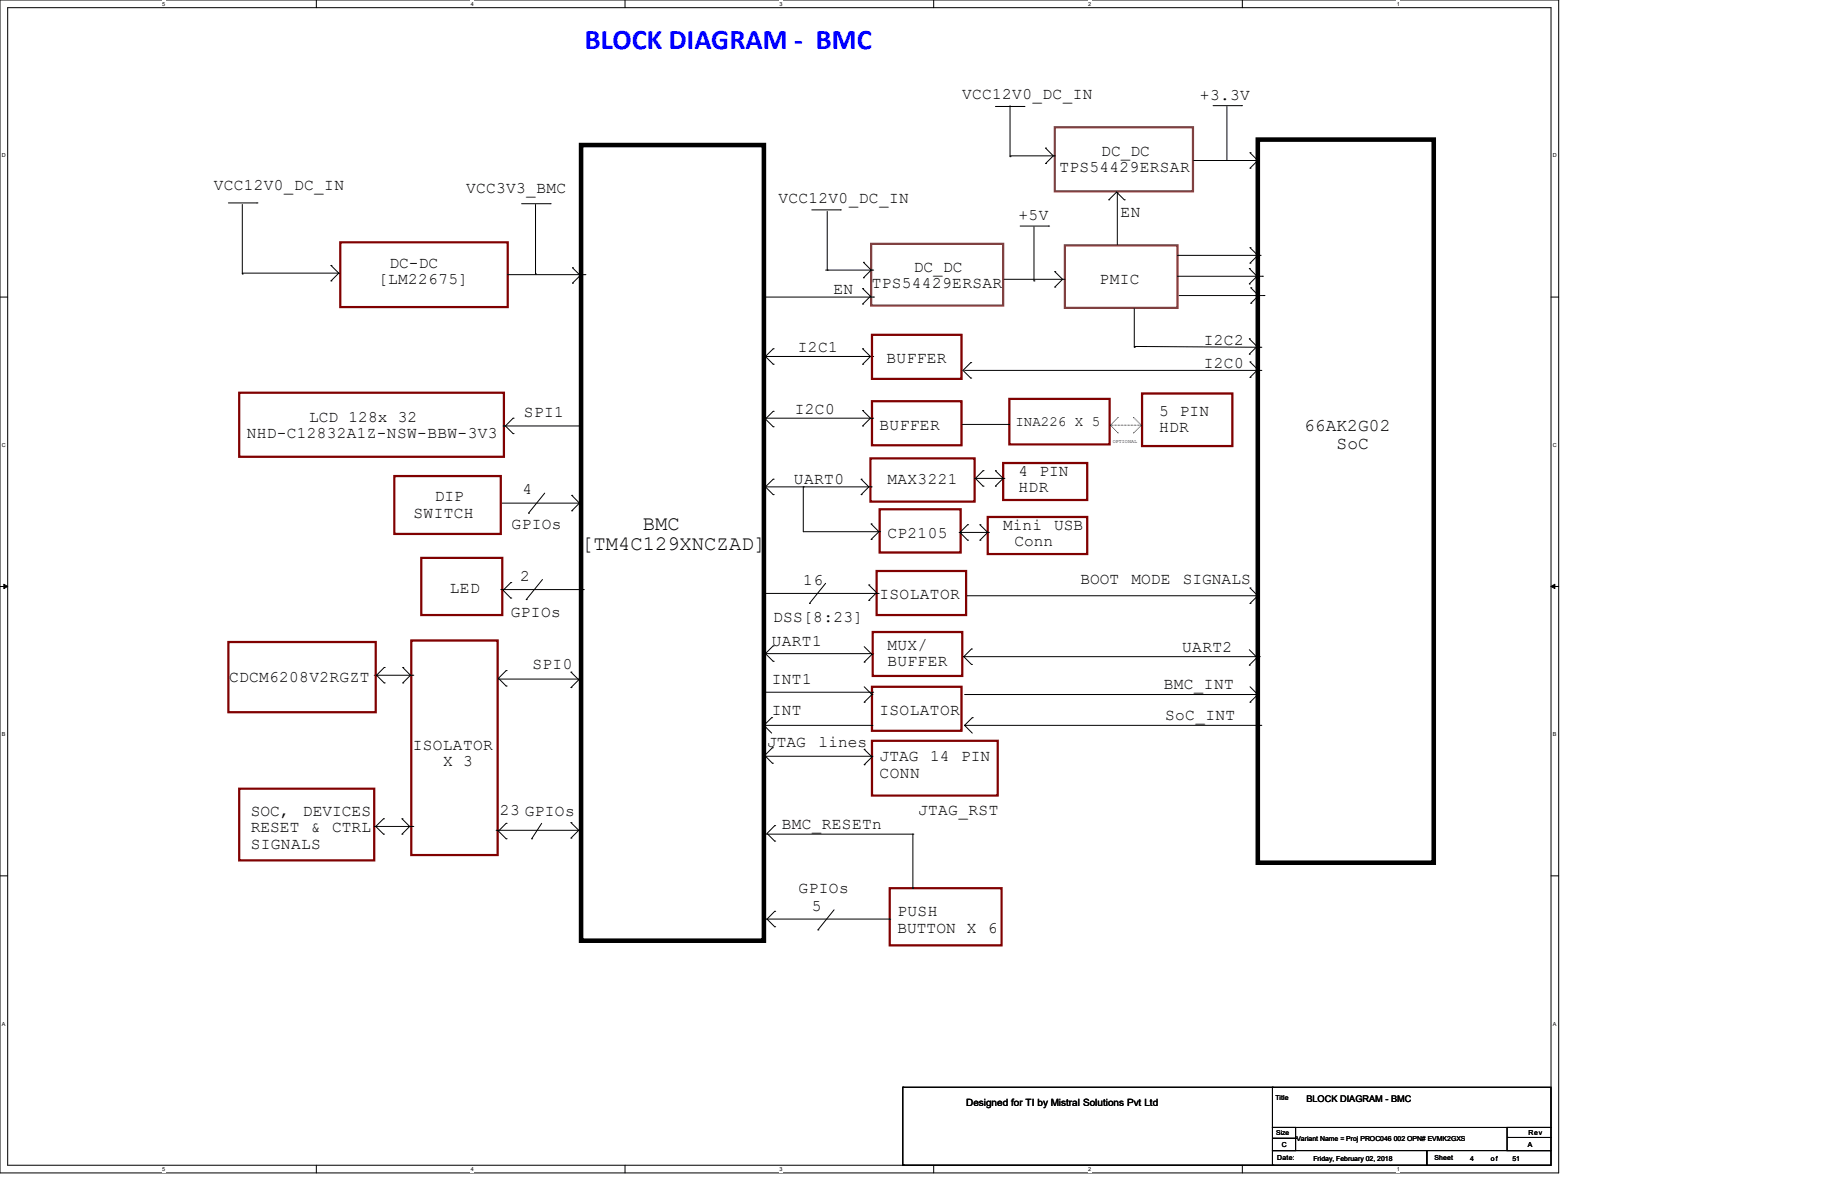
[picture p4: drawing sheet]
<svg xmlns="http://www.w3.org/2000/svg" width="432mm" height="279mm" viewBox="0 0 432 279" stroke-linecap="round" stroke-linejoin="round" font-family="sans-serif">
<path d="M0 0h369.4v278h-369.4zM1.8 1.8h365.8v274.3h-365.8z" fill="none" stroke="#000" stroke-width=".24"/>
<g fill="#fff">
<path d="M38.4 .2h.7v1.5h-.7z"/>
<path d="M38.4 276.3h.7v1.5h-.7z"/>
</g>
<path d="M75 0v1.8M75 276.1v1.9" fill="none" stroke="#000" stroke-width=".24"/>
<g fill="#fff">
<path d="M111.5 .2h.8v1.5h-.8z"/>
<path d="M111.5 276.3h.8v1.5h-.8z"/>
</g>
<path d="M148.1 0v1.8M148.1 276.1v1.9" fill="none" stroke="#000" stroke-width=".24"/>
<g fill="#fff">
<path d="M184.7 .2h.7v1.5h-.7z"/>
<path d="M184.7 276.3h.7v1.5h-.7z"/>
</g>
<path d="M221.3 0v1.8M221.3 276.1v1.9" fill="none" stroke="#000" stroke-width=".24"/>
<g fill="#fff">
<path d="M257.9 .2h.7v1.5h-.7z"/>
<path d="M257.9 276.3h.7v1.5h-.7z"/>
</g>
<path d="M294.4 0v1.8M294.4 276.1v1.9" fill="none" stroke="#000" stroke-width=".24"/>
<g fill="#fff">
<path d="M331 .2h.7v1.5h-.7z"/>
<path d="M331 276.3h.7v1.5h-.7z"/>
<path d="M.5 36.1h.9v1.5h-.9z"/>
<path d="M368 36.1h1v1.5h-1z"/>
<path d="M.5 104.7h.9v1.5h-.9z"/>
<path d="M368 104.7h1v1.5h-1z"/>
</g>
<path d="M0 70.4h1.8M367.6 70.4h1.8" fill="none" stroke="#000" stroke-width=".24"/>
<g fill="#fff">
<path d="M.5 173.3h.8v1.4h-.8z"/>
<path d="M368 173.3h.9v1.4h-.9z"/>
</g>
<path d="M0 139h1.8M.9 138.5l.9 .5-.9 .5zM367.6 139l.9-.5v1zM367.6 139h1.8" fill="none" stroke="#000" stroke-width=".24"/>
<path d="M.9 138.5l.9 .5-.9 .5zM367.6 139l.9-.5v1z" fill="#000"/>
<g fill="#fff">
<path d="M.5 241.9h.8v1.4h-.8z"/>
<path d="M368 241.9h.9v1.4h-.9z"/>
</g>
<g fill="none" stroke="#000" stroke-width=".24">
<path d="M235.9 25.2h6.8M239.4 37.1h.1M239.4 36.9h10.4M239.4 25v12.1M242.7 25.2h.1M247.8 38.8h.1M247.8 35.1h.1M247.8 35.1l1.8 1.8-1.8 1.9M249.8 36.9h.1M282.9 38h15.2M287.5 25h6.7M290.8 38h.1"/>
<path d="M290.8 25.2v12.8M294.2 25h.1M296.2 39.9h.1M296.2 36.2h.1M296.2 36.2l1.9 1.8M298.1 38h.1M298.1 38l-1.9 1.9M54.1 48.1h6.8M57.4 48.5v16.4M60.9 48.1h.1M123.6 48.3h6.8M126.9 48.5v16.4"/>
<path d="M130.4 48.3h.1M192.4 49.7h6.8M196 50.1v13.9M199.2 49.7h.1M241.8 53.6h6.7M245 53.8v12.8M248.5 53.6h.1M262.8 47.3h.1M262.8 47.3l1.8-1.8 1.8 1.8M264.8 45.7h.1M264.8 45.7v12.3M266.4 47.3h.1"/>
<path d="M296.2 58.7h.1M296.2 58.7l1.9 1.8-1.9 1.9M57.4 64.9h.1M57.4 64.7h22.9M78.4 62.9h.1M78.4 66.6h.1M78.4 62.9l1.9 1.8M80.3 64.7h.1M80.3 64.7l-1.9 1.9M120.3 65.1h18.3M126.9 64.9h.1M135.7 63.5h.1"/>
<path d="M135.7 67.1h.1M135.7 63.5l1.8 1.8-1.8 1.8M138.6 65.1h.1M181.2 70.4h25.8M195.7 64h11.1M196 64h.1M204.4 72.1h.1M204.4 68.4h.1M204.4 68.4l1.9 1.8-1.9 1.9M204.6 65.8h.1M204.6 62.2h.1M204.6 62.2l1.9 1.8-1.9 1.8"/>
<path d="M206.8 64h.1M207 70.4h.1M237.9 66.2h14.3M245 66.6h.1M250 68h.1M250 64.4h.1M250 64.4l1.8 1.8-1.8 1.8M252.2 66.2h.1M268.8 73.2v9.1M279.1 60.5h19.5M279.1 65.5h20.1M279.4 70h20.2"/>
<path d="M296.1 67.3h.1M296.1 63.6h.1M296.1 63.6l1.8 1.9-1.8 1.8M296.2 62.4h.1M296.4 71.9h.1M296.4 68.2h.1M296.4 68.2l1.9 1.8-1.9 1.9M298.6 60.5h.1M299.2 65.5h.1M299.6 70h.1M121.6 99.1h.1M121.6 99.1l-1.8 1.8 1.8 1.9"/>
<path d="M181 84.5h25.8M181 99.1h25.8M183.2 82.7h.1M183.2 86.3h.1M183.2 97.5h.1M183.2 82.7l-1.8 1.8 1.8 1.8M183.2 97.5l-1.8 1.8 1.8 1.8M204.4 86.3h.1M204.4 82.7h.1M204.4 97.3h.1M204.4 82.7l1.9 1.8-1.9 1.8M204.4 97.3l1.9 1.8-1.9 1.8"/>
<path d="M206.8 84.5h.1M206.8 99.1h.1M228.6 87.8h70.2M230.1 85.9h.1M230.1 89.6h.1M230.1 85.9l-1.9 1.9 1.9 1.8M268.8 82.3h.1M268.8 82.1l30 .2M296.1 83.9h.1M296.1 80.3h.1M296.1 80.3l1.8 1.8-1.8 1.8M296.2 89.4h.1"/>
<path d="M296.2 85.8h.1M296.2 85.8l1.9 1.8-1.9 1.8M298.8 87.8h.1M298.8 82.3h.1M119 119.2h18.3M119.2 100.9h18.3M121.6 102.8h.1M129.1 116.9l-3.8 4.7M135.5 117.4h.1M135.5 117.4l1.8 1.8M137.3 119.2h.1M137.3 119.2l-1.8 1.9"/>
<path d="M137.5 100.9h.1M180.7 115.4h25.8M183.2 101.1h.1M183.2 113.6h.1M183.2 117.2h.1M183.2 113.6l-1.8 1.8 1.8 1.8M190.4 115.4h.1M190.4 115.4v10.6h18.1M204.1 117.2h.1M204.1 113.6h.1M204.1 113.6l1.8 1.8-1.8 1.8M204.4 100.9h.1"/>
<path d="M206.5 115.4h.1M228 100.6h11M231 113.4h6.9M233 111.5h.1M233 115.2h.1M233 111.5l-1.8 1.9 1.8 1.8M235.9 111.5h.1M235.9 115.2h.1M235.9 111.5l1.8 1.9-1.8 1.8M237.9 113.4h.1M239 100.6h.1M118.7 139.7h19.5"/>
<path d="M121.1 138.1h.1M121.1 138.1l-1.9 1.8 1.9 1.8M125.3 121.6h.1M128.6 137.3l-3.9 4.8M135.5 121.1h.1M138.2 139.7h.1M195.7 138.2l-3.9 4.8M205.9 138.6h.1M205.9 138.6l1.9 1.8-1.9 1.9M206.5 127.8h.1M206.5 124.2h.1M206.5 124.2l1.8 1.8-1.8 1.8"/>
<path d="M208.5 126h.1M227.3 126.2h7M229.3 128h.1M229.3 124.4h.1M229.3 124.4l-1.8 1.8 1.8 1.8M232.2 128h.1M232.2 124.4h.1M232.2 124.4l1.9 1.8-1.9 1.8M234.3 126.2h.1M296.2 139.3h.1M296.2 139.3l1.9 1.9-1.9 1.8M91.1 158.2h.1"/>
<path d="M91.1 158.2l-1.9 1.8 1.9 1.8M95.5 158.2h.1M95.5 158.2l1.8 1.8-1.8 1.8M120 158.9h.1M120 158.9l-1.9 1.8 1.9 1.9M121.1 141.7h.1M124.7 142.1h.1M135.3 159.3h.1M135.3 159.3l1.9 1.8-1.9 1.8M180.9 140.6h27.2M181 154.9h25.8M183.2 153.1h.1"/>
<path d="M183.2 156.7h.1M183.2 153.1l-1.8 1.8 1.8 1.8M191.8 143h.1M204.8 156.9h.1M204.8 153.2l1.9 1.9M205.9 142.3h.1M206.7 155.1h.1M206.7 155.1l-1.9 1.8M206.8 154.9h.1M208.1 140.6h.1M228.2 155.6h70.3M229.2 141.2h69.1"/>
<path d="M230.2 157.5h.1M230.2 153.8h.1M230.2 153.8l-1.8 1.8 1.8 1.9M296.1 157.6h.1M296.1 154l1.8 1.8M296.2 143h.1M297.9 155.8h.1M297.9 155.8l-1.8 1.8M298.3 141.2h.1M298.5 155.6h.1M88.7 160h9.1M91.1 161.8h.1"/>
<path d="M95.5 161.8h.1M97.8 160h.1M117.9 160.9h19.3M120 162.6h.1M135.3 162.9h.1M137.2 160.9h.1M180.9 171.9h25.8M181 171.9h.1M181 179.2h25.7M181 171.9l1.9 1.8M181 164h25.8M182.9 170.1h.1"/>
<path d="M182.9 170.1l-1.9 1.8M183 177.2h.1M183 177.2l-1.8 1.8 1.8 1.9M204.8 166.4h.1M204.8 177.6h.1M204.8 162.8l1.9 1.8M204.8 177.6l1.9 1.8-1.9 1.8M206.7 179.2h.1M206.7 171.9h.1M206.7 164.6h.1M206.7 164.6l-1.9 1.8M206.8 164h.1"/>
<path d="M228.6 171.9h.1M228.6 164.6h69.5M228.6 171.9h70.2M228.6 171.9l1.8 1.8M230.4 170.1h.1M230.4 170.1l-1.8 1.8M296.2 166.4h.1M296.2 162.8l1.9 1.8M298.1 164.6h.1M298.1 164.6l-1.9 1.8M298.8 171.9h.1M88.7 195.9h9.1"/>
<path d="M90.9 197.7h.1M90.9 194h.1M90.9 194l-1.9 1.9 1.9 1.8M95.3 194h.1M95.3 197.7h.1M95.3 194l1.8 1.9-1.8 1.8M97.8 195.9h.1M117.6 196.8h20.1M120 198.8h.1M120 195.1h.1M120 195.1l-1.9 1.9 1.9 1.8M126 198.8h.1"/>
<path d="M128.4 195.1l-2.4 3.7M135.3 198.6h.1M135.3 194.9h.1M135.3 194.9l1.9 1.9-1.9 1.8M137.7 196.8h.1M181.4 197.7h34.9M183 180.9h.1M183.6 195.7h.1M183.6 199.3h.1M183.6 195.7l-1.8 1.8 1.8 1.8M204.8 181.2h.1M216.3 197.7h.1"/>
<path d="M216.3 197.7v12.8M0 207.6h1.8M181.6 217.8h29.3M183.6 216h.1M183.6 219.6h.1M183.6 216l-1.8 1.8 1.8 1.8M197.7 215.6l-3.9 4.8M210.9 217.8h.1M216.3 210.5h.1M367.6 207.6h1.8M193.8 220.4h.1M214 257.7h.1"/>
<path d="M214 257.7h87.8M214 257.7v18.4M301.6 257.7h66v9.5h-66zM214 276.1h.1M214.1 276.1h.1M214.1 276.1h87.8M301.6 267.2h5.4v5.5h-5.4zM301.6 272.7h36.5v3.4h-36.5zM301.6 269.7h5.4M307 269.7h.1M338.1 272.7h29.5v3.4h-29.5zM357.2 267.2h10.4v5.5h-10.4z"/>
<path d="M357.3 269.6h.1M357.3 269.6h10.3"/>
</g>
<path d="M137.7 34.4h43.3v188.5h-43.3zM298.1 33.1h41.7v171.3h-41.7z" fill="none" stroke="#000" stroke-width="1.1"/>
<g fill="none" stroke="#800000" stroke-width=".53">
<path d="M80.6 57.4h39.7v15.4h-39.7zM206.7 79.4h21.2v10.4h-21.2zM56.7 93.1h62.7v15.1h-62.7zM206.7 95.1h21.2v10.4h-21.2zM239.2 94.5h23.8v10.8h-23.8zM270.7 93.3h21.4v12.4h-21.4zM93.5 112.8h25.2v13.7h-25.2zM206.3 108.6h24.7v10.3h-24.7zM237.7 109.7h20v8.8h-20zM99.8 132.2h19.2v13.6h-19.2zM207.8 135.3h21.2v10.5h-21.2zM208.5 120.7h19.2v10.2h-19.2z"/>
<path d="M234.1 122.5h23.6v8.8h-23.6zM54.1 152.1h34.9v16.7h-34.9zM97.5 151.8h20.4v50.8h-20.4zM206.8 149.8h21.2v10.4h-21.2zM206.7 175.6h29.8v12.9h-29.8zM206.7 162.8h21.2v10.4h-21.2zM56.7 186.9h32v17h-32zM210.9 210.5h26.5v13.5h-26.5z"/>
</g>
<path d="M250 30.2h32.7v15.1h-32.7zM206.5 57.8h31.2v14.6h-31.2zM252.4 58.1h26.7v14.9h-26.7z" fill="none" stroke="#804040" stroke-width=".53"/>
<path d="M265 98.9h.1M268.6 98.9h.1M263.2 100.8l1.8 1.8M263.2 100.8l1.8-1.9M263.3 100.8h7.2M265 102.6h.1M268.6 102.6h.1M270.5 100.8h.1M270.5 100.8l-1.9 1.8M270.5 100.8l-1.9-1.9" fill="none" stroke="#000" stroke-width=".24" stroke-dasharray="0 .3"/>
<text font-size="6.8" fill="#00f" x="138.6" y="11.7">BLOCK DIAGRAM - BMC</text>
<g font-size="4.9">
<text x="152.3" y="125.5">BMC</text>
<text x="137.7" y="130.4">[TM4C129XNCZAD]</text>
</g>
<g font-size="4.2">
<text x="309.1" y="102.1">66AK2G02</text>
<text x="316.8" y="106.4">SoC</text>
</g>
<g font-size="3.8">
<text x="228" y="23.5">VCC12V0_DC_IN</text>
<text x="284.4" y="23.7">+3.3V</text>
<text x="251.1" y="40.7">TPS54429ERSAR</text>
<text x="261" y="36.9">DC_DC</text>
<text x="50.7" y="44.9">VCC12V0_DC_IN</text>
<text x="110.4" y="45.8">VCC3V3_BMC</text>
<text x="184.5" y="48">VCC12V0_DC_IN</text>
<text x="241.4" y="52.2">+5V</text>
<text x="265.5" y="51.5">EN</text>
<text x="92.3" y="63.4">DC-DC</text>
<text x="216.6" y="64.5">DC_DC</text>
<text x="89.6" y="67.2">[LM22675]</text>
<text x="197.5" y="69.8">EN</text>
<text x="206.7" y="68.3">TPS54429ERSAR</text>
<text x="260.6" y="67.2">PMIC</text>
<text x="189.1" y="83.3">I2C1</text>
<text x="285.3" y="81.7">I2C2</text>
<text x="210.1" y="86.1">BUFFER</text>
<text x="285.3" y="87.2">I2C0</text>
<text x="73.2" y="100">LCD 128x 32</text>
<text x="124.2" y="98.9">SPI1</text>
<text x="188.4" y="98.1">I2C0</text>
<text x="208.5" y="101.8">BUFFER</text>
<text x="274.7" y="98.5">5 PIN</text>
<text x="58.5" y="103.8">NHD-C12832A1Z-NSW-BBW-3V3</text>
<text x="274.7" y="102.3">HDR</text>
<text x="241.4" y="112.8">4 PIN</text>
<text x="103" y="118.8">DIP</text>
<text x="123.8" y="117">4</text>
<text x="188.2" y="114.8">UART0</text>
<text x="210.3" y="114.6">MAX3221</text>
<text x="241.4" y="116.6">HDR</text>
<text x="98" y="122.6">SWITCH</text>
<text x="121.2" y="125.4">GPIOs</text>
<text x="237.7" y="125.6">Mini</text>
<text x="249.8" y="125.6">USB</text>
<text x="210.3" y="127.4">CP2105</text>
<text x="240.4" y="129.4">Conn</text>
<text x="123.3" y="137.6">2</text>
<text x="106.6" y="140.6">LED</text>
<text x="190.4" y="138.6">16</text>
<text x="208.5" y="142">ISOLATOR</text>
<text x="256" y="138.4">BOOT</text>
<text x="268.2" y="138.4">MODE</text>
<text x="280.3" y="138.4">SIGNALS</text>
<text x="121.1" y="146.2">GPIOs</text>
<text x="183.2" y="147.3">DSS[8:23]</text>
<text x="182.9" y="153">UART1</text>
<text x="210.3" y="154.1">MUX/</text>
<text x="280.2" y="154.5">UART2</text>
<text x="54.3" y="161.6">CDCM6208V2RGZT</text>
<text x="126.2" y="158.5">SPI0</text>
<text x="210.3" y="157.9">BUFFER</text>
<text x="182.9" y="162.1">INT1</text>
<text x="275.8" y="163.2">BMC_INT</text>
<text x="182.9" y="169.5">INT</text>
<text x="208.5" y="169.5">ISOLATOR</text>
<text x="276.1" y="170.7">SoC_INT</text>
<text x="97.8" y="177.7">ISOLATOR</text>
<text x="181.8" y="177">JTAG</text>
<text x="194" y="177">lines</text>
<text x="105" y="181.5">X 3</text>
<text x="208.5" y="180.4">JTAG</text>
<text x="208.5" y="184.3">CONN</text>
<text x="220.4" y="180.4">14</text>
<text x="227.8" y="180.4">PIN</text>
<text x="59.4" y="193.4">SOC,</text>
<text x="59.4" y="197.3">RESET</text>
<text x="71.8" y="193.4">DEVICES</text>
<text x="73.7" y="197.3">&amp;</text>
<text x="78.7" y="197.3">CTRL</text>
<text x="118.5" y="193.2">23 GPIOs</text>
<text x="185.3" y="196.3">BMC_RESETn</text>
<text x="217.6" y="193.2">JTAG_RST</text>
<text x="59.4" y="201.1">SIGNALS</text>
<text x="189.3" y="211.7">GPIOs</text>
<text x="192.4" y="215.9">5</text>
<text x="212.7" y="217.2">PUSH</text>
<text x="212.7" y="221">BUTTON X 6</text>
</g>
<text font-size="3.4" x="240.7" y="101.1">INA226 X 5</text>
<text font-size="2.4" x="229" y="262.2">Designed for TI by Mistral Solutions Pvt Ltd</text>
<text font-size="2.2" x="309.6" y="261.1">BLOCK DIAGRAM - BMC</text>
<g font-size="1.6">
<text x="302.3" y="260.6">Title</text>
<text x="302.5" y="269">Size</text>
<text x="362.3" y="269">Rev</text>
<text x="302.7" y="274.9">Date:</text>
<text x="303.8" y="271.8">C</text>
<text x="307.2" y="270.3">Variant Name = Proj PROC046 002 OPN# EVMK2GXS</text>
<text x="311.3" y="275.1">Friday, February 02, 2018</text>
<text x="340" y="274.9">Sheet</text>
<text x="348.4" y="275.1">4</text>
<text x="353.3" y="275.1">of</text>
<text x="358.4" y="275.1">51</text>
<text x="362.1" y="271.8">A</text>
</g>
<g font-size="1.3">
<text x="38.4" y="1.4">5</text>
<text x="111.5" y="1.4">4</text>
<text x="184.7" y="1.4">3</text>
<text x="257.9" y="1.4">2</text>
<text x="331" y="1.4">1</text>
<text x=".5" y="37.3">D</text>
<text x="368" y="37.3">D</text>
<text x=".5" y="105.9">C</text>
<text x="368" y="105.9">C</text>
<text x=".5" y="174.5">B</text>
<text x="368" y="174.5">B</text>
<text x=".5" y="243">A</text>
<text x="368" y="243">A</text>
<text x="38.4" y="277.5">5</text>
<text x="111.5" y="277.5">4</text>
<text x="184.7" y="277.5">3</text>
<text x="257.9" y="277.5">2</text>
<text x="331" y="277.5">1</text>
</g>
<text font-size="1.2" x="263.7" y="105">OPTIONAL</text>
</svg>
